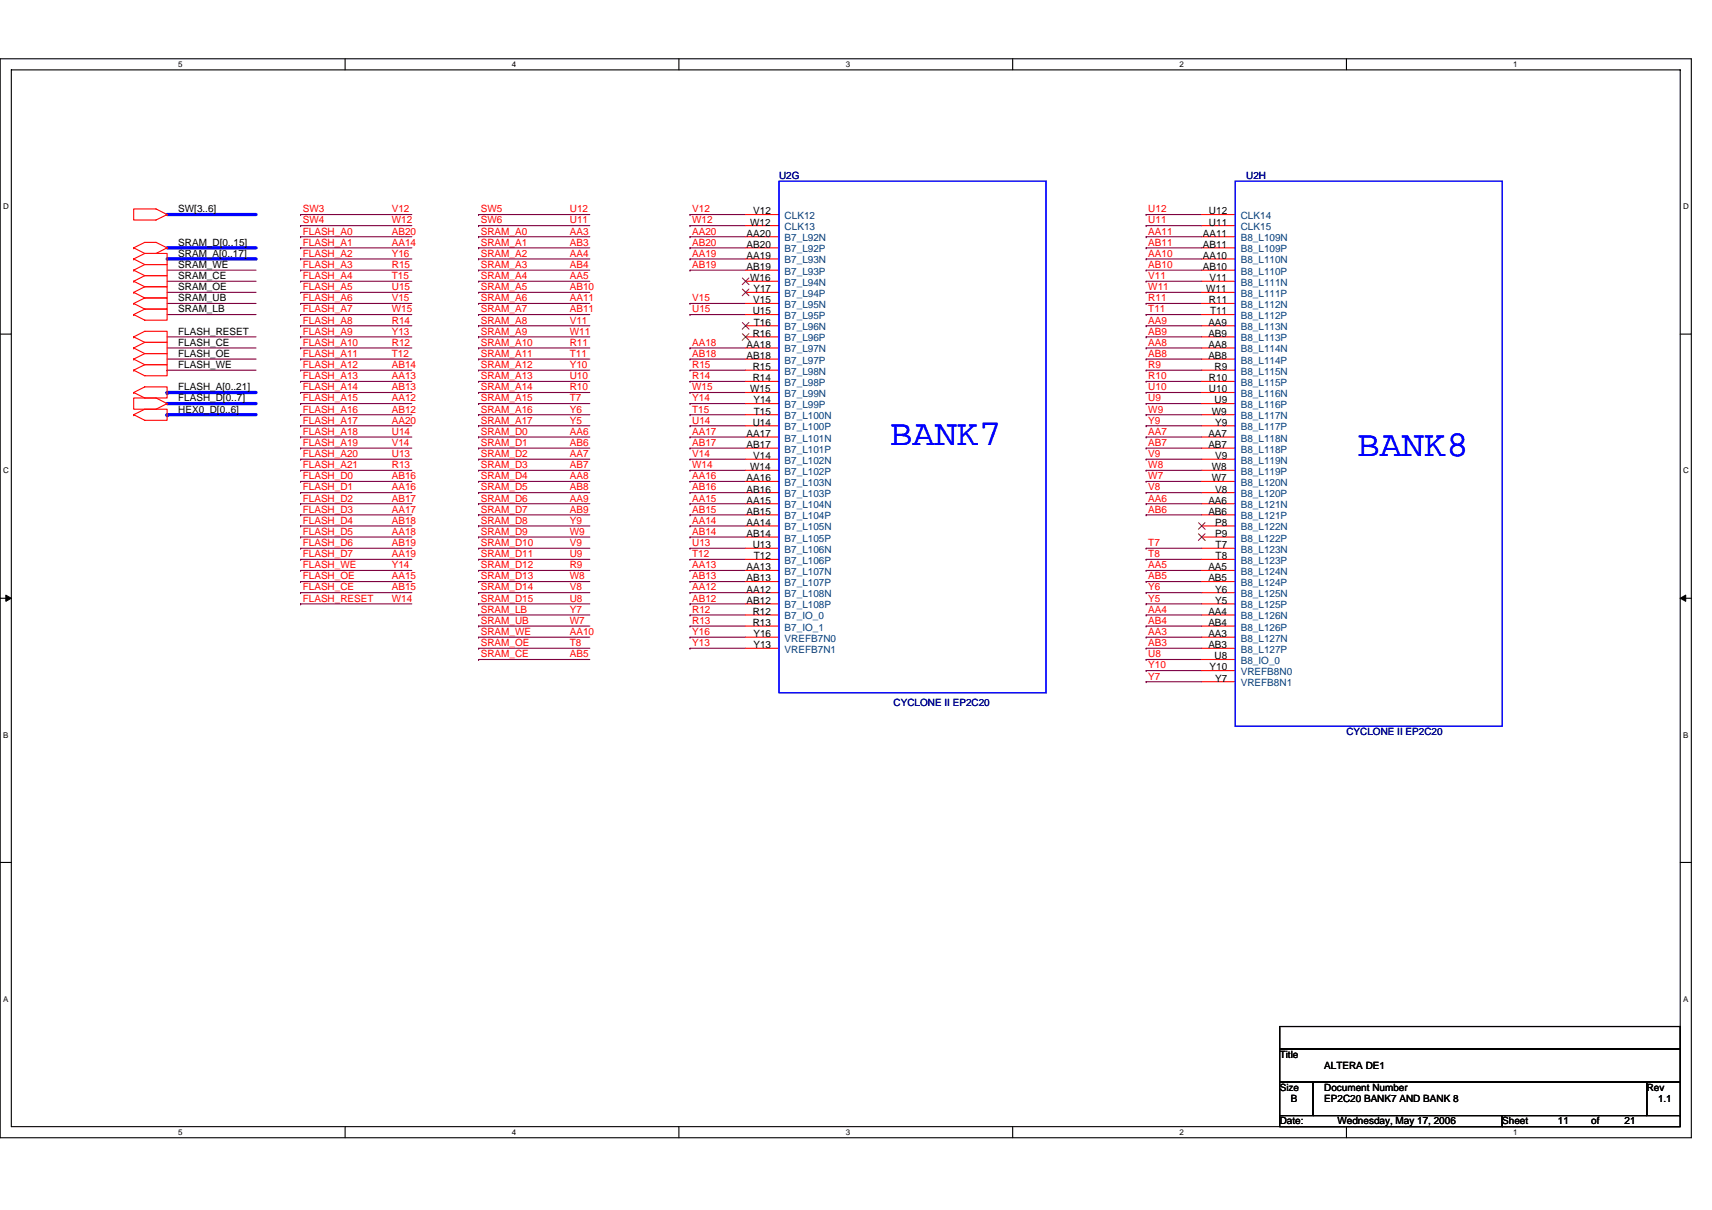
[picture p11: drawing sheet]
<svg xmlns="http://www.w3.org/2000/svg" width="297mm" height="210mm" viewBox="0 0 297 210" stroke-linecap="round" stroke-linejoin="round" font-family="sans-serif">
<path d="M0 10.2h293.5v187.2h-293.5zM2 12.1h289.5v183.4h-289.5z" fill="none" stroke="#000" stroke-width=".19"/>
<g fill="#fff">
<path d="M30.9 10.4h.8v1.6h-.8z"/>
<path d="M30.9 195.7h.8v1.6h-.8z"/>
</g>
<path d="M59.9 10.2v1.9M59.9 195.5v1.9" fill="none" stroke="#000" stroke-width=".19"/>
<g fill="#fff">
<path d="M88.8 10.4h.8v1.6h-.8z"/>
<path d="M88.8 195.7h.8v1.6h-.8z"/>
</g>
<path d="M117.8 10.2v1.9M117.8 195.5v1.9" fill="none" stroke="#000" stroke-width=".19"/>
<g fill="#fff">
<path d="M146.7 10.4h.8v1.6h-.8z"/>
<path d="M146.7 195.7h.8v1.6h-.8z"/>
</g>
<path d="M175.7 10.2v1.9M175.7 195.5v1.9" fill="none" stroke="#000" stroke-width=".19"/>
<g fill="#fff">
<path d="M204.7 10.4h.7v1.6h-.7z"/>
<path d="M204.7 195.7h.7v1.6h-.7z"/>
</g>
<path d="M233.6 10.2v1.9M233.6 195.5v1.9" fill="none" stroke="#000" stroke-width=".19"/>
<g fill="#fff">
<path d="M262.6 10.4h.7v1.6h-.7z"/>
<path d="M262.6 195.7h.7v1.6h-.7z"/>
<path d="M.5 35.1h1v1.5h-1z"/>
<path d="M292 35.1h1v1.5h-1z"/>
<path d="M.5 80.9h1v1.5h-1z"/>
<path d="M292 80.9h1v1.5h-1z"/>
</g>
<path d="M0 58h2M291.5 58h2" fill="none" stroke="#000" stroke-width=".19"/>
<g fill="#fff">
<path d="M.5 126.7h.9v1.6h-.9z"/>
<path d="M292 126.7h.9v1.6h-.9z"/>
</g>
<path d="M0 103.8h2M291.5 103.8h2" fill="none" stroke="#000" stroke-width=".19"/>
<path d="M1 103.3l1 .5-1 .6zM291.5 103.8l1-.5v1.1z" fill="#000" stroke="#000" stroke-width=".17"/>
<g fill="#fff">
<path d="M.5 172.6h.9v1.5h-.9z"/>
<path d="M292 172.6h.9v1.5h-.9z"/>
</g>
<path d="M0 149.7h2M291.5 149.7h2M222 178.1h69.5v3.9h-69.5zM222 182h69.5v5.8h-69.5zM222 187.8h5.8v5.8h-5.8zM222 193.6h38.6v1.9h-38.6zM227.8 187.8h57.9v5.8h-57.9zM260.6 193.6h30.9v1.9h-30.9zM285.7 187.8h5.8v5.8h-5.8z" fill="none" stroke="#000" stroke-width=".19"/>
<path d="M29 37.2h15.4M29 43h15.4M29 44.9h15.4M29 70h15.4M29 68.1h.1M29 72h.1M29 68.1h15.4M29 72h15.4" fill="none" stroke="#00f" stroke-width=".57"/>
<g fill="none" stroke="#800040" stroke-width=".19">
<path d="M52.2 37.2h.1M52.2 39.2h.1M52.2 37.2h19.3M52.2 39.2h19.3M83 37.2h.1M83 39.2h.1M83 37.2h19.3M83 39.2h19.3M119.7 37.2h.1M119.7 39.2h.1M119.7 37.2h9.7M119.7 39.2h9.7"/>
<path d="M198.9 37.2h.1M198.9 39.2h.1M198.9 37.2h9.6M198.9 39.2h9.6M29 50.7h15.4M29 48.8h15.4M29 46.9h15.4M29 58.5h15.4M29 52.7h15.4M29 54.6h15.4M52.2 50.7h.1M52.2 52.7h.1"/>
<path d="M52.2 41.1h.1M52.2 44.9h.1M52.2 54.6h.1M52.2 56.5h.1M52.2 58.5h.1M52.2 48.8h.1M52.2 46.9h.1M52.2 43h.1M52.2 41.1h19.3M52.2 48.8h19.3M52.2 43h19.3M52.2 50.7h19.3"/>
<path d="M52.2 52.7h19.3M52.2 54.6h19.3M52.2 44.9h19.3M52.2 46.9h19.3M52.2 56.5h19.3M52.2 58.5h19.3M83 58.5h.1M83 48.8h.1M83 52.7h.1M83 54.6h.1M83 50.7h.1M83 56.5h.1"/>
<path d="M83 41.1h.1M83 43h.1M83 46.9h.1M83 44.9h.1M83 41.1h19.3M83 48.8h19.3M83 43h19.3M83 50.7h19.3M83 52.7h19.3M83 54.6h19.3M83 44.9h19.3M83 46.9h19.3"/>
<path d="M83 56.5h19.3M83 58.5h19.3M119.7 41.1h.1M119.7 43h.1M119.7 44.9h.1M119.7 46.9h.1M119.7 52.7h.1M119.7 54.6h.1M119.7 41.1h9.7M119.7 43h9.7M119.7 52.7h9.7M119.7 54.6h9.7"/>
<path d="M119.7 44.9h9.7M119.7 46.9h9.7M198.9 41.1h.1M198.9 48.8h.1M198.9 43h.1M198.9 50.7h.1M198.9 52.7h.1M198.9 54.6h.1M198.9 44.9h.1M198.9 46.9h.1M198.9 56.5h.1M198.9 58.5h.1"/>
<path d="M198.9 41.1h9.6M198.9 48.8h9.6M198.9 43h9.6M198.9 50.7h9.6M198.9 52.7h9.6M198.9 54.6h9.6M198.9 44.9h9.6M198.9 46.9h9.6M198.9 56.5h9.6M198.9 58.5h9.6M29 60.4h15.4M29 62.3h15.4"/>
<path d="M29 64.2h.1M29 64.2h15.4M52.2 75.8h.1M52.2 77.8h.1M52.2 72h.1M52.2 64.2h.1M52.2 66.2h.1M52.2 62.3h.1M52.2 79.7h.1M52.2 60.4h.1M52.2 68.1h.1M52.2 73.9h.1"/>
<path d="M52.2 70h.1M52.2 64.2h19.3M52.2 70h19.3M52.2 72h19.3M52.2 73.9h19.3M52.2 79.7h19.3M52.2 68.1h19.3M52.2 60.4h19.3M52.2 62.3h19.3M52.2 75.8h19.3M52.2 77.8h19.3M52.2 66.2h19.3"/>
<path d="M83 79.7h.1M83 77.8h.1M83 75.8h.1M83 68.1h.1M83 64.2h.1M83 60.4h.1M83 66.2h.1M83 62.3h.1M83 70h.1M83 72h.1M83 73.9h.1M83 64.2h19.3"/>
<path d="M83 70h19.3M83 72h19.3M83 73.9h19.3M83 79.7h19.3M83 68.1h19.3M83 60.4h19.3M83 62.3h19.3M83 75.8h19.3M83 77.8h19.3M83 66.2h19.3M119.7 60.4h.1M119.7 62.3h.1"/>
<path d="M119.7 64.2h.1M119.7 66.2h.1M119.7 68.1h.1M119.7 70h.1M119.7 72h.1M119.7 73.9h.1M119.7 75.8h.1M119.7 77.8h.1M119.7 79.7h.1M119.7 64.2h9.7M119.7 70h9.7M119.7 72h9.7"/>
<path d="M119.7 73.9h9.7M119.7 79.7h9.7M119.7 68.1h9.7M119.7 60.4h9.7M119.7 62.3h9.7M119.7 75.8h9.7M119.7 77.8h9.7M119.7 66.2h9.7M198.9 70h.1M198.9 72h.1M198.9 73.9h.1M198.9 79.7h.1"/>
<path d="M198.9 68.1h.1M198.9 60.4h.1M198.9 62.3h.1M198.9 64.2h.1M198.9 75.8h.1M198.9 77.8h.1M198.9 66.2h.1M198.9 64.2h9.6M198.9 70h9.6M198.9 72h9.6M198.9 73.9h9.6M198.9 79.7h9.6"/>
<path d="M198.9 68.1h9.6M198.9 60.4h9.6M198.9 62.3h9.6M198.9 75.8h9.6M198.9 77.8h9.6M198.9 66.2h9.6M52.2 85.5h.1M52.2 83.5h.1M52.2 95.1h.1M52.2 99h.1M52.2 93.2h.1M52.2 97.1h.1"/>
<path d="M52.2 81.6h.1M52.2 91.3h.1M52.2 89.3h.1M52.2 87.4h.1M52.2 99h19.3M52.2 81.6h19.3M52.2 83.5h19.3M52.2 85.5h19.3M52.2 95.1h19.3M52.2 97.1h19.3M52.2 87.4h19.3M52.2 89.3h19.3"/>
<path d="M52.2 91.3h19.3M52.2 93.2h19.3M83 89.3h.1M83 87.4h.1M83 83.5h.1M83 81.6h.1M83 85.5h.1M83 97.1h.1M83 99h.1M83 95.1h.1M83 91.3h.1M83 93.2h.1"/>
<path d="M83 99h19.3M83 81.6h19.3M83 83.5h19.3M83 85.5h19.3M83 95.1h19.3M83 97.1h19.3M83 87.4h19.3M83 89.3h19.3M83 91.3h19.3M83 93.2h19.3M119.7 81.6h.1M119.7 83.5h.1"/>
<path d="M119.7 85.5h.1M119.7 87.4h.1M119.7 89.3h.1M119.7 91.3h.1M119.7 93.2h.1M119.7 95.1h.1M119.7 97.1h.1M119.7 99h.1M119.7 99h9.7M119.7 81.6h9.7M119.7 83.5h9.7M119.7 85.5h9.7"/>
<path d="M119.7 95.1h9.7M119.7 97.1h9.7M119.7 87.4h9.7M119.7 89.3h9.7M119.7 91.3h9.7M119.7 93.2h9.7M198.9 99h.1M198.9 81.6h.1M198.9 83.5h.1M198.9 85.5h.1M198.9 95.1h.1M198.9 97.1h.1"/>
<path d="M198.9 87.4h.1M198.9 89.3h.1M198.9 99h9.6M198.9 81.6h9.6M198.9 83.5h9.6M198.9 85.5h9.6M198.9 95.1h9.6M198.9 97.1h9.6M198.9 87.4h9.6M198.9 89.3h9.6M52.2 100.9h.1M52.2 102.8h.1"/>
<path d="M52.2 104.8h.1M52.2 100.9h19.3M52.2 102.8h19.3M52.2 104.8h19.3M83 106.7h.1M83 108.6h.1M83 104.8h.1M83 100.9h.1M83 102.8h.1M83 114.4h.1M83 110.6h.1M83 112.5h.1"/>
<path d="M83 100.9h19.3M83 106.7h19.3M83 108.6h19.3M83 110.6h19.3M83 112.5h19.3M83 114.4h19.3M83 102.8h19.3M83 104.8h19.3M119.7 100.9h.1M119.7 102.8h.1M119.7 104.8h.1M119.7 106.7h.1"/>
<path d="M119.7 108.6h.1M119.7 110.6h.1M119.7 112.5h.1M119.7 100.9h9.7M119.7 106.7h9.7M119.7 108.6h9.7M119.7 110.6h9.7M119.7 112.5h9.7M119.7 102.8h9.7M119.7 104.8h9.7M198.9 116.4h.1M198.9 100.9h.1"/>
<path d="M198.9 118.3h.1M198.9 106.7h.1M198.9 108.6h.1M198.9 110.6h.1M198.9 112.5h.1M198.9 114.4h.1M198.9 102.8h.1M198.9 104.8h.1M198.9 116.4h9.6M198.9 100.9h9.6M198.9 118.3h9.6M198.9 106.7h9.6"/>
<path d="M198.9 108.6h9.6M198.9 110.6h9.6M198.9 112.5h9.6M198.9 114.4h9.6M198.9 102.8h9.6M198.9 104.8h9.6"/>
</g>
<g fill="none" stroke="#f00" stroke-width=".19">
<path d="M23.2 36.3h3.9l1.9 .9-1.9 1h-3.9zM29 37.2h.1M129.4 37.2h5.8M129.4 39.2h5.8M208.5 37.2h5.8M208.5 39.2h5.8M23.2 43h.1M23.2 43l1.9-.9h2l1.9 .9M23.2 58.5l1.9-1h3.9v1.9h-3.9M23.2 58.5h.1M23.2 48.8h.1M23.2 46.9h.1"/>
<path d="M23.2 44.9h.1M23.2 50.7h.1M23.2 52.7h.1M23.2 54.6h.1M23.2 43l1.9 1M23.2 58.5l1.9 .9M23.2 48.8l1.9 1M23.2 46.9l1.9 .9M23.2 44.9l1.9 1M23.2 50.7l1.9 1M23.2 52.7l1.9 .9M25.1 59.4h3.9v2h-3.9"/>
<path d="M25.1 47.8h3.9v2h-3.9M25.1 45.9h3.9v1.9h-3.9M25.1 44h3.9v1.9h-3.9M25.1 49.8h3.9v1.9h-3.9M25.1 51.7h3.9v1.9h-3.9M25.1 53.6h3.9v2h-3.9l-1.9-1M25.1 59.4l-1.9 1M25.1 47.8l-1.9 1M25.1 45.9l-1.9 1M25.1 44l-1.9 .9M25.1 49.8l-1.9 .9M25.1 51.7l-1.9 1"/>
<path d="M25.1 53.6l-1.9 1M29 43l-1.9 1h-2M29 43h.1M129.4 41.1h5.8M129.4 43h5.8M129.4 44.9h5.8M129.4 46.9h5.8M129.4 48.8h5.8M129.4 50.7h5.8M129.4 52.7h5.8M129.4 54.6h5.8M129.4 56.5h5.8"/>
<path d="M129.4 58.5h5.8M208.5 41.1h5.8M208.5 43h5.8M208.5 44.9h5.8M208.5 46.9h5.8M208.5 48.8h5.8M208.5 50.7h5.8M208.5 52.7h5.8M208.5 54.6h5.8M208.5 56.5h5.8M208.5 58.5h5.8M23.2 69.1h3.9l1.9 .9-1.9 1h-3.9z"/>
<path d="M23.2 60.4h.1M23.2 68.1l1.9-1h3.9v2h-3.9zM23.2 68.1h.1M23.2 62.3h.1M23.2 64.2h.1M23.2 72l1.9-1h3.9v1.9h-3.9zM23.2 72h.1M23.2 60.4l1.9 1M23.2 62.3l1.9 1M25.1 61.4h3.9v1.9h-3.9M25.1 63.3h3.9v1.9h-3.9l-1.9-1M25.1 61.4l-1.9 .9"/>
<path d="M25.1 63.3l-1.9 .9M29 70h.1M129.4 72h5.8M129.4 73.9h5.8M129.4 75.8h5.8M129.4 77.8h5.8M129.4 79.7h5.8M129.4 60.4h5.8M129.4 62.3h5.8M129.4 64.2h5.8M129.4 66.2h5.8M129.4 68.1h5.8"/>
<path d="M129.4 70h5.8M208.5 72h5.8M208.5 73.9h5.8M208.5 75.8h5.8M208.5 77.8h5.8M208.5 79.7h5.8M208.5 60.4h5.8M208.5 62.3h5.8M208.5 64.2h5.8M208.5 66.2h5.8M208.5 68.1h5.8M208.5 70h5.8"/>
<path d="M129.4 81.6h5.8M129.4 83.5h5.8M129.4 85.5h5.8M129.4 87.4h5.8M129.4 89.3h5.8M129.4 91.3h5.8M129.4 93.2h5.8M129.4 95.1h5.8M129.4 97.1h5.8M129.4 99h5.8M208.5 81.6h5.8M208.5 83.5h5.8"/>
<path d="M208.5 85.5h5.8M208.5 87.4h5.8M208.5 89.3h5.8M208.5 91.3h5.8M208.5 93.2h5.8M208.5 95.1h5.8M208.5 97.1h5.8M208.5 99h5.8M129.4 100.9h5.8M129.4 102.8h5.8M129.4 104.8h5.8M129.4 106.7h5.8"/>
<path d="M129.4 108.6h5.8M129.4 110.6h5.8M129.4 112.5h5.8M208.5 100.9h5.8M208.5 102.8h5.8M208.5 104.8h5.8M208.5 106.7h5.8M208.5 108.6h5.8M208.5 110.6h5.8M208.5 112.5h5.8M208.5 114.4h5.8M208.5 116.4h5.8"/>
<path d="M208.5 118.3h5.8"/>
</g>
<path d="M128.8 48.2l1.2 1.2M128.8 50.2l1.2 1.1M128.8 56l1.2 1.1M128.8 57.9l1.2 1.2M129.9 48.2l-1.1 1.2M129.9 50.2l-1.1 1.1M129.9 56l-1.1 1.1M129.9 57.9l-1.1 1.2M207.9 90.7l1.2 1.2M207.9 92.6l1.2 1.2M209.1 90.7l-1.2 1.2M209.1 92.6l-1.2 1.2" fill="none" stroke="#804000" stroke-width=".17"/>
<path d="M135.2 31.4h46.3v88.8h-46.3zM214.3 31.4h46.3v94.6h-46.3z" fill="none" stroke="#00f" stroke-width=".19"/>
<g font-size="6.3" fill="#00f">
<text x="154.5" y="77.3">BANK7</text>
<text x="235.5" y="79.2">BANK8</text>
</g>
<g font-size="1.7" fill="#000080">
<text x="135.2" y="31.1">U2G</text>
<text x="216.2" y="31.1">U2H</text>
<text x="155" y="122.6">CYCLONE II EP2C20</text>
<text x="233.6" y="127.6">CYCLONE II EP2C20</text>
</g>
<g font-size="1.7">
<text x="30.9" y="36.8">SW[3..6]</text>
<text x="129.5" y="41.1">AA20</text>
<text x="130.2" y="39.1">W12</text>
<text x="130.7" y="37.2">V12</text>
<text x="208.7" y="41.1">AA11</text>
<text x="209.8" y="37.2">U12</text>
<text x="209.8" y="39.1">U11</text>
<text x="30.9" y="42.6">SRAM_D[0..15]</text>
<text x="30.9" y="46.5">SRAM_WE</text>
<text x="30.9" y="44.6">SRAM_A[0..17]</text>
<text x="129.5" y="43">AB20</text>
<text x="129.5" y="44.9">AA19</text>
<text x="129.5" y="46.9">AB19</text>
<text x="208.7" y="43">AB11</text>
<text x="208.7" y="44.9">AA10</text>
<text x="208.7" y="46.9">AB10</text>
<text x="30.9" y="48.4">SRAM_CE</text>
<text x="30.9" y="50.4">SRAM_OE</text>
<text x="30.9" y="52.3">SRAM_UB</text>
<text x="130.2" y="48.8">W16</text>
<text x="130.7" y="52.6">V15</text>
<text x="130.7" y="50.7">Y17</text>
<text x="209.3" y="50.7">W11</text>
<text x="209.8" y="52.6">R11</text>
<text x="209.8" y="48.8">V11</text>
<text x="30.9" y="58.1">FLASH_RESET</text>
<text x="30.9" y="54.2">SRAM_LB</text>
<text x="130.6" y="54.6">U15</text>
<text x="130.6" y="58.4">R16</text>
<text x="130.8" y="56.5">T16</text>
<text x="209.7" y="56.5">AA9</text>
<text x="209.7" y="58.4">AB9</text>
<text x="209.9" y="54.6">T11</text>
<text x="30.9" y="60">FLASH_CE</text>
<text x="30.9" y="61.9">FLASH_OE</text>
<text x="30.9" y="63.9">FLASH_WE</text>
<text x="129.5" y="60.4">AA18</text>
<text x="129.5" y="62.3">AB18</text>
<text x="130.6" y="64.2">R15</text>
<text x="209.7" y="60.4">AA8</text>
<text x="209.7" y="62.3">AB8</text>
<text x="210.7" y="64.2">R9</text>
<text x="30.9" y="69.7">FLASH_D[0..7]</text>
<text x="30.9" y="67.7">FLASH_A[0..21]</text>
<text x="30.9" y="71.6">HEX0_D[0..6]</text>
<text x="130.2" y="68.1">W15</text>
<text x="130.6" y="66.2">R14</text>
<text x="130.7" y="70">Y14</text>
<text x="130.8" y="71.9">T15</text>
<text x="209.8" y="66.2">R10</text>
<text x="209.8" y="68.1">U10</text>
<text x="210.3" y="71.9">W9</text>
<text x="210.7" y="70">U9</text>
<text x="129.5" y="75.8">AA17</text>
<text x="129.5" y="77.7">AB17</text>
<text x="130.6" y="73.9">U14</text>
<text x="209.7" y="75.8">AA7</text>
<text x="209.7" y="77.7">AB7</text>
<text x="210.8" y="73.9">Y9</text>
<text x="129.5" y="83.5">AA16</text>
<text x="130.2" y="81.6">W14</text>
<text x="130.7" y="79.7">V14</text>
<text x="210.3" y="81.6">W8</text>
<text x="210.3" y="83.5">W7</text>
<text x="210.8" y="79.7">V9</text>
<text x="129.5" y="85.5">AB16</text>
<text x="129.5" y="87.4">AA15</text>
<text x="129.5" y="89.3">AB15</text>
<text x="209.7" y="87.4">AA6</text>
<text x="209.7" y="89.3">AB6</text>
<text x="210.8" y="85.5">V8</text>
<text x="129.5" y="91.2">AA14</text>
<text x="129.5" y="93.2">AB14</text>
<text x="130.6" y="95.1">U13</text>
<text x="210.8" y="91.2">P8</text>
<text x="210.8" y="93.2">P9</text>
<text x="210.9" y="95.1">T7</text>
<text x="129.5" y="99">AA13</text>
<text x="129.5" y="100.9">AB13</text>
<text x="130.8" y="97">T12</text>
<text x="209.7" y="99">AA5</text>
<text x="209.7" y="100.9">AB5</text>
<text x="210.9" y="97">T8</text>
<text x="129.5" y="102.8">AA12</text>
<text x="129.5" y="104.8">AB12</text>
<text x="130.6" y="106.7">R12</text>
<text x="209.7" y="106.7">AA4</text>
<text x="210.8" y="102.8">Y6</text>
<text x="210.8" y="104.8">Y5</text>
<text x="130.6" y="108.6">R13</text>
<text x="130.7" y="110.6">Y16</text>
<text x="130.7" y="112.5">Y13</text>
<text x="209.7" y="108.6">AB4</text>
<text x="209.7" y="110.6">AA3</text>
<text x="209.7" y="112.5">AB3</text>
<text x="209.9" y="116.4">Y10</text>
<text x="210.7" y="114.4">U8</text>
<text x="210.8" y="118.3">Y7</text>
<text x="222" y="183.6">Title</text>
<text x="229.8" y="185.5">ALTERA DE1</text>
<text x="222" y="189.3">Size</text>
<text x="224" y="191.3">B</text>
<text x="229.8" y="189.3">Document Number</text>
<text x="229.8" y="191.3">EP2C20 BANK7 AND BANK 8</text>
<text x="285.7" y="189.3">Rev</text>
<text x="287.7" y="191.3">1.1</text>
<text x="222" y="195.1">Date:</text>
<text x="232.1" y="195.1">Wednesday, May 17, 2006</text>
<text x="260.6" y="195.1">Sheet</text>
<text x="270.3" y="195.1">11</text>
<text x="276.1" y="195.1">of</text>
<text x="281.9" y="195.1">21</text>
</g>
<g font-size="1.7" fill="#f00">
<text x="52.5" y="36.9">SW3</text>
<text x="52.5" y="38.8">SW4</text>
<text x="52.5" y="40.7">FLASH_A0</text>
<text x="68" y="40.7">AB20</text>
<text x="68" y="36.9">V12</text>
<text x="68" y="38.8">W12</text>
<text x="83.4" y="40.7">SRAM_A0</text>
<text x="83.4" y="36.9">SW5</text>
<text x="83.4" y="38.8">SW6</text>
<text x="98.9" y="40.7">AA3</text>
<text x="98.9" y="36.9">U12</text>
<text x="98.9" y="38.8">U11</text>
<text x="120.1" y="36.9">V12</text>
<text x="120.1" y="38.8">W12</text>
<text x="120.1" y="40.7">AA20</text>
<text x="199.2" y="36.9">U12</text>
<text x="199.2" y="38.8">U11</text>
<text x="199.2" y="40.7">AA11</text>
<text x="52.5" y="44.6">FLASH_A2</text>
<text x="52.5" y="46.5">FLASH_A3</text>
<text x="52.5" y="42.6">FLASH_A1</text>
<text x="68" y="44.6">Y16</text>
<text x="68" y="46.5">R15</text>
<text x="68" y="42.6">AA14</text>
<text x="83.4" y="42.6">SRAM_A1</text>
<text x="83.4" y="46.5">SRAM_A3</text>
<text x="83.4" y="44.6">SRAM_A2</text>
<text x="98.9" y="42.6">AB3</text>
<text x="98.9" y="46.5">AB4</text>
<text x="98.9" y="44.6">AA4</text>
<text x="120.1" y="42.6">AB20</text>
<text x="120.1" y="44.6">AA19</text>
<text x="120.1" y="46.5">AB19</text>
<text x="199.2" y="42.6">AB11</text>
<text x="199.2" y="44.6">AA10</text>
<text x="199.2" y="46.5">AB10</text>
<text x="52.5" y="50.4">FLASH_A5</text>
<text x="52.5" y="52.3">FLASH_A6</text>
<text x="52.5" y="48.4">FLASH_A4</text>
<text x="68" y="50.4">U15</text>
<text x="68" y="52.3">V15</text>
<text x="68" y="48.4">T15</text>
<text x="83.4" y="48.4">SRAM_A4</text>
<text x="83.4" y="52.3">SRAM_A6</text>
<text x="83.4" y="50.4">SRAM_A5</text>
<text x="98.9" y="48.4">AA5</text>
<text x="98.9" y="52.3">AA11</text>
<text x="98.9" y="50.4">AB10</text>
<text x="120.1" y="52.3">V15</text>
<text x="199.2" y="48.4">V11</text>
<text x="199.2" y="50.4">W11</text>
<text x="199.2" y="52.3">R11</text>
<text x="52.5" y="54.2">FLASH_A7</text>
<text x="52.5" y="56.2">FLASH_A8</text>
<text x="52.5" y="58.1">FLASH_A9</text>
<text x="68" y="54.2">W15</text>
<text x="68" y="56.2">R14</text>
<text x="68" y="58.1">Y13</text>
<text x="83.4" y="58.1">SRAM_A9</text>
<text x="83.4" y="54.2">SRAM_A7</text>
<text x="83.4" y="56.2">SRAM_A8</text>
<text x="98.9" y="58.1">W11</text>
<text x="98.9" y="54.2">AB11</text>
<text x="98.9" y="56.2">V11</text>
<text x="120.1" y="54.2">U15</text>
<text x="199.2" y="54.2">T11</text>
<text x="199.2" y="56.2">AA9</text>
<text x="199.2" y="58.1">AB9</text>
<text x="52.5" y="63.9">FLASH_A12</text>
<text x="52.5" y="65.8">FLASH_A13</text>
<text x="52.5" y="61.9">FLASH_A11</text>
<text x="52.5" y="60">FLASH_A10</text>
<text x="68" y="63.9">AB14</text>
<text x="68" y="65.8">AA13</text>
<text x="68" y="61.9">T12</text>
<text x="68" y="60">R12</text>
<text x="83.4" y="63.9">SRAM_A12</text>
<text x="83.4" y="60">SRAM_A10</text>
<text x="83.4" y="65.8">SRAM_A13</text>
<text x="83.4" y="61.9">SRAM_A11</text>
<text x="98.9" y="63.9">Y10</text>
<text x="98.9" y="60">R11</text>
<text x="98.9" y="65.8">U10</text>
<text x="98.9" y="61.9">T11</text>
<text x="120.1" y="60">AA18</text>
<text x="120.1" y="61.9">AB18</text>
<text x="120.1" y="63.9">R15</text>
<text x="120.1" y="65.8">R14</text>
<text x="199.2" y="60">AA8</text>
<text x="199.2" y="61.9">AB8</text>
<text x="199.2" y="63.9">R9</text>
<text x="199.2" y="65.8">R10</text>
<text x="52.5" y="71.6">FLASH_A16</text>
<text x="52.5" y="67.7">FLASH_A14</text>
<text x="52.5" y="69.7">FLASH_A15</text>
<text x="68" y="71.6">AB12</text>
<text x="68" y="67.7">AB13</text>
<text x="68" y="69.7">AA12</text>
<text x="83.4" y="67.7">SRAM_A14</text>
<text x="83.4" y="69.7">SRAM_A15</text>
<text x="83.4" y="71.6">SRAM_A16</text>
<text x="98.9" y="67.7">R10</text>
<text x="98.9" y="69.7">T7</text>
<text x="98.9" y="71.6">Y6</text>
<text x="120.1" y="67.7">W15</text>
<text x="120.1" y="69.7">Y14</text>
<text x="120.1" y="71.6">T15</text>
<text x="199.2" y="69.7">U9</text>
<text x="199.2" y="71.6">W9</text>
<text x="199.2" y="67.7">U10</text>
<text x="52.5" y="75.5">FLASH_A18</text>
<text x="52.5" y="77.4">FLASH_A19</text>
<text x="52.5" y="73.5">FLASH_A17</text>
<text x="68" y="75.5">U14</text>
<text x="68" y="77.4">V14</text>
<text x="68" y="73.5">AA20</text>
<text x="83.4" y="77.4">SRAM_D1</text>
<text x="83.4" y="75.5">SRAM_D0</text>
<text x="83.4" y="73.5">SRAM_A17</text>
<text x="98.9" y="77.4">AB6</text>
<text x="98.9" y="75.5">AA6</text>
<text x="98.9" y="73.5">Y5</text>
<text x="120.1" y="73.5">U14</text>
<text x="120.1" y="75.5">AA17</text>
<text x="120.1" y="77.4">AB17</text>
<text x="199.2" y="73.5">Y9</text>
<text x="199.2" y="75.5">AA7</text>
<text x="199.2" y="77.4">AB7</text>
<text x="52.5" y="83.2">FLASH_D0</text>
<text x="52.5" y="79.3">FLASH_A20</text>
<text x="52.5" y="81.2">FLASH_A21</text>
<text x="68" y="79.3">U13</text>
<text x="68" y="81.2">R13</text>
<text x="68" y="83.2">AB16</text>
<text x="83.4" y="79.3">SRAM_D2</text>
<text x="83.4" y="83.2">SRAM_D4</text>
<text x="83.4" y="81.2">SRAM_D3</text>
<text x="98.9" y="79.3">AA7</text>
<text x="98.9" y="83.2">AA8</text>
<text x="98.9" y="81.2">AB7</text>
<text x="120.1" y="79.3">V14</text>
<text x="120.1" y="81.2">W14</text>
<text x="120.1" y="83.2">AA16</text>
<text x="199.2" y="79.3">V9</text>
<text x="199.2" y="81.2">W8</text>
<text x="199.2" y="83.2">W7</text>
<text x="52.5" y="85.1">FLASH_D1</text>
<text x="52.5" y="89">FLASH_D3</text>
<text x="52.5" y="87">FLASH_D2</text>
<text x="68" y="85.1">AA16</text>
<text x="68" y="89">AA17</text>
<text x="68" y="87">AB17</text>
<text x="83.4" y="89">SRAM_D7</text>
<text x="83.4" y="87">SRAM_D6</text>
<text x="83.4" y="85.1">SRAM_D5</text>
<text x="98.9" y="89">AB9</text>
<text x="98.9" y="87">AA9</text>
<text x="98.9" y="85.1">AB8</text>
<text x="120.1" y="85.1">AB16</text>
<text x="120.1" y="87">AA15</text>
<text x="120.1" y="89">AB15</text>
<text x="199.2" y="85.1">V8</text>
<text x="199.2" y="87">AA6</text>
<text x="199.2" y="89">AB6</text>
<text x="52.5" y="94.8">FLASH_D6</text>
<text x="52.5" y="92.8">FLASH_D5</text>
<text x="52.5" y="90.9">FLASH_D4</text>
<text x="68" y="94.8">AB19</text>
<text x="68" y="92.8">AA18</text>
<text x="68" y="90.9">AB18</text>
<text x="83.4" y="94.8">SRAM_D10</text>
<text x="83.4" y="90.9">SRAM_D8</text>
<text x="83.4" y="92.8">SRAM_D9</text>
<text x="98.9" y="94.8">V9</text>
<text x="98.9" y="90.9">Y9</text>
<text x="98.9" y="92.8">W9</text>
<text x="120.1" y="90.9">AA14</text>
<text x="120.1" y="92.8">AB14</text>
<text x="120.1" y="94.8">U13</text>
<text x="199.2" y="94.8">T7</text>
<text x="52.5" y="100.5">FLASH_OE</text>
<text x="52.5" y="98.6">FLASH_WE</text>
<text x="52.5" y="96.7">FLASH_D7</text>
<text x="68" y="96.7">AA19</text>
<text x="68" y="100.5">AA15</text>
<text x="68" y="98.6">Y14</text>
<text x="83.4" y="96.7">SRAM_D11</text>
<text x="83.4" y="98.6">SRAM_D12</text>
<text x="83.4" y="100.5">SRAM_D13</text>
<text x="98.9" y="96.7">U9</text>
<text x="98.9" y="98.6">R9</text>
<text x="98.9" y="100.5">W8</text>
<text x="120.1" y="96.7">T12</text>
<text x="120.1" y="98.6">AA13</text>
<text x="120.1" y="100.5">AB13</text>
<text x="199.2" y="98.6">AA5</text>
<text x="199.2" y="100.5">AB5</text>
<text x="199.2" y="96.7">T8</text>
<text x="52.5" y="102.5">FLASH_CE</text>
<text x="52.5" y="104.4">FLASH_RESET</text>
<text x="68" y="102.5">AB15</text>
<text x="68" y="104.4">W14</text>
<text x="83.4" y="106.3">SRAM_LB</text>
<text x="83.4" y="104.4">SRAM_D15</text>
<text x="83.4" y="102.5">SRAM_D14</text>
<text x="98.9" y="104.4">U8</text>
<text x="98.9" y="102.5">V8</text>
<text x="98.9" y="106.3">Y7</text>
<text x="120.1" y="102.5">AA12</text>
<text x="120.1" y="104.4">AB12</text>
<text x="120.1" y="106.3">R12</text>
<text x="199.2" y="106.3">AA4</text>
<text x="199.2" y="102.5">Y6</text>
<text x="199.2" y="104.4">Y5</text>
<text x="83.4" y="108.3">SRAM_UB</text>
<text x="83.4" y="110.2">SRAM_WE</text>
<text x="83.4" y="112.1">SRAM_OE</text>
<text x="98.9" y="108.3">W7</text>
<text x="98.9" y="110.2">AA10</text>
<text x="98.9" y="112.1">T8</text>
<text x="120.1" y="108.3">R13</text>
<text x="120.1" y="110.2">Y16</text>
<text x="120.1" y="112.1">Y13</text>
<text x="199.2" y="108.3">AB4</text>
<text x="199.2" y="110.2">AA3</text>
<text x="199.2" y="112.1">AB3</text>
<text x="83.4" y="114.1">SRAM_CE</text>
<text x="98.9" y="114.1">AB5</text>
<text x="199.2" y="116">Y10</text>
<text x="199.2" y="117.9">Y7</text>
<text x="199.2" y="114.1">U8</text>
</g>
<g font-size="1.7" fill="#004080">
<text x="136.1" y="38">CLK12</text>
<text x="136.1" y="39.9">CLK13</text>
<text x="136.1" y="41.9">B7_L92N</text>
<text x="215.3" y="38">CLK14</text>
<text x="215.3" y="39.9">CLK15</text>
<text x="215.3" y="41.9">B8_L109N</text>
<text x="136.1" y="43.8">B7_L92P</text>
<text x="136.1" y="45.7">B7_L93N</text>
<text x="136.1" y="47.7">B7_L93P</text>
<text x="215.3" y="43.8">B8_L109P</text>
<text x="215.3" y="45.7">B8_L110N</text>
<text x="215.3" y="47.7">B8_L110P</text>
<text x="136.1" y="49.6">B7_L94N</text>
<text x="136.1" y="51.5">B7_L94P</text>
<text x="136.1" y="53.4">B7_L95N</text>
<text x="215.3" y="49.6">B8_L111N</text>
<text x="215.3" y="51.5">B8_L111P</text>
<text x="215.3" y="53.4">B8_L112N</text>
<text x="136.1" y="55.4">B7_L95P</text>
<text x="136.1" y="57.3">B7_L96N</text>
<text x="136.1" y="59.2">B7_L96P</text>
<text x="215.3" y="55.4">B8_L112P</text>
<text x="215.3" y="57.3">B8_L113N</text>
<text x="215.3" y="59.2">B8_L113P</text>
<text x="136.1" y="61.2">B7_L97N</text>
<text x="136.1" y="63.1">B7_L97P</text>
<text x="136.1" y="65">B7_L98N</text>
<text x="215.3" y="61.2">B8_L114N</text>
<text x="215.3" y="63.1">B8_L114P</text>
<text x="215.3" y="65">B8_L115N</text>
<text x="136.1" y="67">B7_L98P</text>
<text x="136.1" y="68.9">B7_L99N</text>
<text x="136.1" y="70.8">B7_L99P</text>
<text x="215.3" y="67">B8_L115P</text>
<text x="215.3" y="68.9">B8_L116N</text>
<text x="215.3" y="70.8">B8_L116P</text>
<text x="136.1" y="72.7">B7_L100N</text>
<text x="136.1" y="74.7">B7_L100P</text>
<text x="136.1" y="76.6">B7_L101N</text>
<text x="215.3" y="72.7">B8_L117N</text>
<text x="215.3" y="74.7">B8_L117P</text>
<text x="215.3" y="76.6">B8_L118N</text>
<text x="136.1" y="78.5">B7_L101P</text>
<text x="136.1" y="80.5">B7_L102N</text>
<text x="136.1" y="82.4">B7_L102P</text>
<text x="215.3" y="78.5">B8_L118P</text>
<text x="215.3" y="80.5">B8_L119N</text>
<text x="215.3" y="82.4">B8_L119P</text>
<text x="136.1" y="84.3">B7_L103N</text>
<text x="136.1" y="86.3">B7_L103P</text>
<text x="136.1" y="88.2">B7_L104N</text>
<text x="215.3" y="84.3">B8_L120N</text>
<text x="215.3" y="86.3">B8_L120P</text>
<text x="215.3" y="88.2">B8_L121N</text>
<text x="136.1" y="90.1">B7_L104P</text>
<text x="136.1" y="92.1">B7_L105N</text>
<text x="136.1" y="94">B7_L105P</text>
<text x="136.1" y="95.9">B7_L106N</text>
<text x="215.3" y="90.1">B8_L121P</text>
<text x="215.3" y="92.1">B8_L122N</text>
<text x="215.3" y="94">B8_L122P</text>
<text x="215.3" y="95.9">B8_L123N</text>
<text x="136.1" y="97.9">B7_L106P</text>
<text x="136.1" y="99.8">B7_L107N</text>
<text x="136.1" y="101.7">B7_L107P</text>
<text x="215.3" y="97.9">B8_L123P</text>
<text x="215.3" y="99.8">B8_L124N</text>
<text x="215.3" y="101.7">B8_L124P</text>
<text x="136.1" y="103.6">B7_L108N</text>
<text x="136.1" y="105.6">B7_L108P</text>
<text x="136.1" y="107.5">B7_IO_0</text>
<text x="215.3" y="103.6">B8_L125N</text>
<text x="215.3" y="105.6">B8_L125P</text>
<text x="215.3" y="107.5">B8_L126N</text>
<text x="136.1" y="109.4">B7_IO_1</text>
<text x="136.1" y="111.4">VREFB7N0</text>
<text x="136.1" y="113.3">VREFB7N1</text>
<text x="215.3" y="109.4">B8_L126P</text>
<text x="215.3" y="111.4">B8_L127N</text>
<text x="215.3" y="113.3">B8_L127P</text>
<text x="215.3" y="115.2">B8_IO_0</text>
<text x="215.3" y="117.2">VREFB8N0</text>
<text x="215.3" y="119.1">VREFB8N1</text>
</g>
<g font-size="1.4">
<text x="30.9" y="11.7">5</text>
<text x="88.8" y="11.7">4</text>
<text x="146.7" y="11.7">3</text>
<text x="204.7" y="11.7">2</text>
<text x="262.6" y="11.7">1</text>
<text x=".5" y="36.3">D</text>
<text x="292" y="36.3">D</text>
<text x=".5" y="82.1">C</text>
<text x="292" y="82.1">C</text>
<text x=".5" y="128">B</text>
<text x="292" y="128">B</text>
<text x=".5" y="173.8">A</text>
<text x="292" y="173.8">A</text>
<text x="30.9" y="197">5</text>
<text x="88.8" y="197">4</text>
<text x="146.7" y="197">3</text>
<text x="204.7" y="197">2</text>
<text x="262.6" y="197">1</text>
</g>
</svg>
